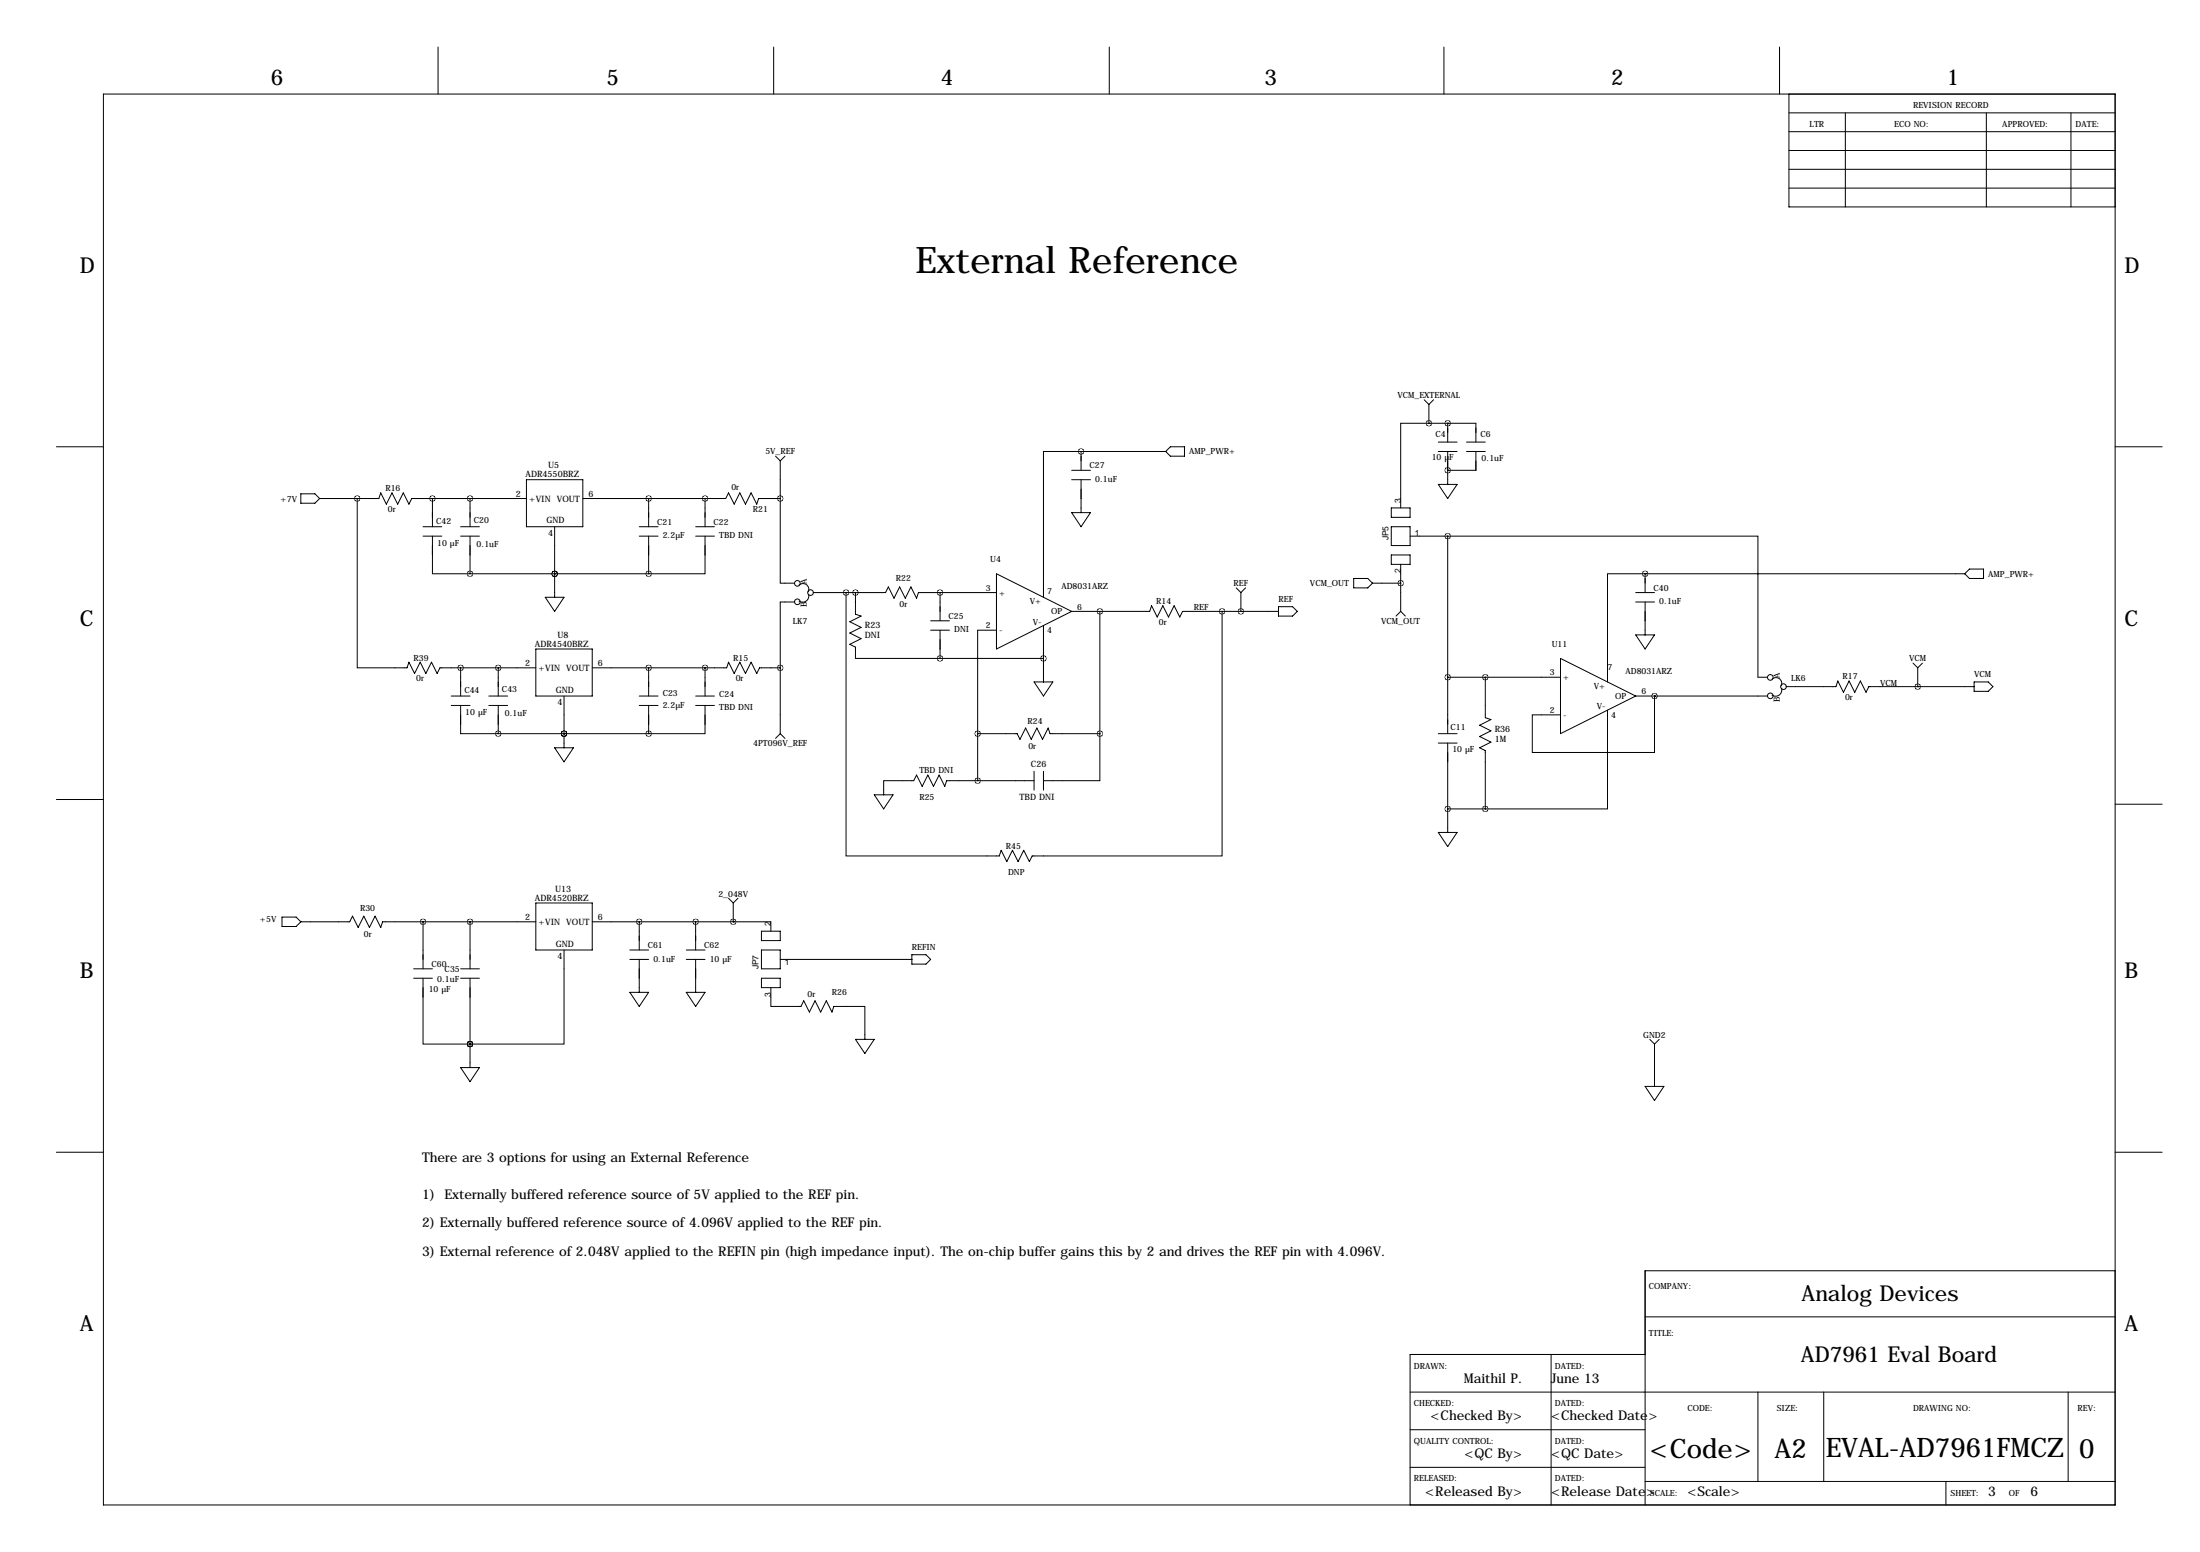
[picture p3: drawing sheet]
<svg xmlns="http://www.w3.org/2000/svg" width="594mm" height="419mm" viewBox="0 0 594 419" stroke-linecap="round" stroke-linejoin="round" font-family="sans-serif">
<g fill="none" stroke="#000" stroke-width=".27">
<path d="M118.4 12.7v12.7M209 12.7v12.7M299.7 12.7v12.7M390.1 12.7v12.7M480.8 12.7v12.7M27.9 25.4h543.6v381h-543.6zM483.4 25.4v30.5h88.1M483.4 30.5h88.1M483.4 35.6h88.1M498.6 30.5v25.4M536.7 30.5v25.4M559.6 30.5v25.4"/>
<path d="M483.4 40.6h88.1M483.4 45.7h88.1M483.4 50.8h88.1M384.8 107.9l1.3 1.3M386.1 114.3h.1M386.1 114.3h-7.6v22.9M386.1 109.2v5.1M386.1 114.3h12.7v5.1M387.3 107.9l-1.2 1.3M388.6 119.4h5.1M391.2 114.3h.1M391.2 114.3v5.1"/>
<path d="M396.2 119.4h5.1M15.2 120.6h12.7M81.3 133.3h3.8l1.3 1.3-1.3 1.3h-3.8zM86.4 134.6h16l.5-1.5 1.5 3 1.5-3 1.5 3 1.6-3 1.5 3 .8-1.5h30.9M96.5 134.6v45.7h13.5l.5-1.5 1.5 3.1 1.5-3.1 1.6 3.1 1.5-3.1 1.5 3.1 .8-1.6h25.9M116.8 134.6v7.6M127 134.6v7.6M142.2 129.5h15.3v12.7h-15.3zM157.5 134.6h38.6l.7-1.5 1.6 3 1.5-3 1.5 3 1.5-3 1.6 3 .5-1.5h5.8M175.3 134.6v7.6M190.5 134.6v7.6M209.5 123.2l1.3 1.3"/>
<path d="M210.8 134.6v22.9h3.8M210.8 124.5v10.1M212.1 123.2l-1.3 1.3M289.6 127h5M289.6 129.5h5M289.6 138.4h5l-2.5 3.8zM292.1 121.9h-10.2v39.4M292.1 121.9h.1M292.1 121.9v5.1M292.1 129.5v8.9M292.1 121.9h22.9M315 121.9l1.2-1.3h3.8v2.6h-3.8z"/>
<path d="M375.9 137.2h5.1v2.5h-5.1zM388.6 121.9h5.1M388.6 130.8h5.1l-2.5 3.8zM391.2 127h.1M391.2 121.9v8.9M396.2 121.9h5.1M398.8 121.9v5.1h-7.6M571.5 120.6h12.7M114.3 142.2h5.1M114.3 144.8h5.1M116.8 144.8v10.1h10.2M124.5 142.2h5"/>
<path d="M124.5 144.8h5M127 144.8v10.1M127 154.9h48.3M149.9 154.9h.1M149.9 142.2v19.1M172.7 142.2h5.1M172.7 144.8h5.1M175.3 144.8v10.1M188 142.2h5M188 144.8h5M190.5 144.8v10.1h-15.2M215.9 158a1.57 1.57 0 0 1 2-.1 1.57 1.57 0 0 1 .5 1.9"/>
<path d="M269.2 154.9l20.4 10.2-20.4 10.2zM334 158.8l1.3 1.2M336.5 158.8l-1.2 1.2M365.8 156.2h3.8l1.2 1.3-1.2 1.3h-3.8zM370.8 157.5h7.7M375.9 142.2h5.1v5.1h-5.1zM375.9 149.9h5.1v2.5h-5.1zM378.5 152.4v12.7M381 144.8h10.2M391.2 144.8h83.8v38.1h2.5M391.2 144.8v53.3M444.5 154.9h-10.2v29.2"/>
<path d="M444.5 154.9h.1M444.5 154.9v5.1M444.5 154.9h86.4M532.1 153.7h3.8v2.5h-3.8l-1.2-1.3zM144.8 175.3h15.2v12.7h-15.2zM147.3 161.3h5.1l-2.5 3.8zM214.6 162.6h-3.8v17.7M218.5 160.5a1.68 1.68 0 0 1-.7 1.8 1.68 1.68 0 0 1-1.9 0M219.7 160h19.6l.7-1.5 1.6 3 1.5-3 1.5 3 1.5-3 1.5 3 .6-1.5h21M228.6 160v71.1h41.4l.5-1.5 1.5 3.1 1.6-3.1 1.5 3.1 1.5-3.1 1.5 3.1 .8-1.6h51.3v-66M231.1 160v5.9l1.6 .5-3.1 1.5 3.1 1.5-3.1 1.5 3.1 1.6-3.1 1.5 1.5 .8v3h50.8M251.5 170.2h5"/>
<path d="M251.5 167.6h5M254 160v7.6M254 170.2v7.6M269.2 170.2h-5v40.6M281.9 168.9v15.2M289.6 165.1h21l.5-1.5 1.6 3 1.5-3 1.5 3 1.5-3 1.6 3 .7-1.5h25.9M297.2 165.1v33M335.3 165.1h.1M335.3 160v5.1M345.4 163.8h3.8l1.3 1.3-1.3 1.3h-3.8zM378.5 165.1l1.2 1.3M378.5 165.1l-1.3 1.3"/>
<path d="M421.6 177.8l20.4 10.2-20.4 10.1zM442 160h5M442 162.6h5M442 171.4h5l-2.5 3.9zM444.5 162.6v8.8M516.9 179.1l1.3 1.2M519.4 179.1l-1.2 1.2M121.9 188h5.1M121.9 190.5h5.1M124.5 190.5v7.6h10.1M124.5 180.3v7.7M132.1 188h5.1"/>
<path d="M132.1 190.5h5.1M134.6 198.1h40.7M134.6 180.3v7.7M134.6 190.5v7.6M152.4 198.1h.1M152.4 188v13.9M160 180.3h36.3l.5-1.5 1.6 3.1 1.5-3.1 1.5 3.1 1.5-3.1 1.6 3.1 .7-1.6h5.6M172.7 188h5.1M172.7 190.5h5.1M175.3 180.3v7.7M175.3 190.5v7.6M188 188h5"/>
<path d="M188 190.5h5M190.5 190.5v7.6h-15.2M190.5 180.3v7.7M210.8 180.3v17.8M210.8 198.1l-1.3 1.3M210.8 198.1l1.3 1.3M264.2 198.1h10.6l.8 1.5 1.5-3 1.5 3 1.6-3 1.5 3 1.5-3 .5 1.5h13.5M279.4 184.1h5.1l-2.6 3.9zM297.2 198.1v12.7h-15.3M388.6 198.1h5.1M391.2 182.9h30.4M401.3 182.9v10.9l1.5 .5-3 1.5 3 1.6-3 1.5 3 1.5-3 1.5 1.5 .8v15.7"/>
<path d="M434.3 191.8v26.6h-33M442 188h35.5M447 188v15.2h-33v-10.2h7.6M447 188h.1M478.8 183.4a1.57 1.57 0 0 1 2-.1 1.57 1.57 0 0 1 .5 1.9M481.4 185.9a1.68 1.68 0 0 1-.7 1.8 1.68 1.68 0 0 1-1.9 0M482.6 185.4h13.5l.5-1.5 1.5 3 1.5-3 1.5 3 1.6-3 1.5 3 .8-1.5h28.4M518.2 185.4h.1M518.2 180.3v5.1M533.4 184.1h3.8l1.3 1.3-1.3 1.3h-3.8zM15.2 215.9h12.7M149.9 201.9h5l-2.5 3.8z"/>
<path d="M236.2 214.6h5.1l-2.5 3.8zM279.4 210.8h-23.6l-.5 1.5-1.6-3-1.5 3-1.5-3-1.5 3-1.6-3-.7 1.5h-8.1v3.8M279.4 208.3v5.1M281.9 208.3v5.1M388.6 200.7h5.1M391.2 200.7v24.1M391.2 218.4h10.1M571.5 217.2h12.7M388.6 224.8h5.1l-2.5 3.8zM76.2 247.6h3.8l1.3 1.3-1.3 1.3h-3.8zM81.3 248.9h13.2l.7-1.5 1.6 3 1.5-3 1.5 3 1.5-3 1.6 3 .5-1.5h41.4M114.3 248.9v12.7"/>
<path d="M127 248.9v12.7M144.8 243.8h15.2v12.7h-15.2zM152.4 256.5v25.4h-25.4M160 248.9h48.3v2.6M170.2 256.5h5.1M170.2 259.1h5.1M172.7 248.9v7.6M172.7 259.1v8.9M185.4 256.5h5.1M185.4 259.1h5.1M188 248.9v7.6M188 259.1v8.9"/>
<path d="M196.8 242.6l1.3 1.2M198.1 248.9h.1M198.1 243.8v5.1M199.4 242.6l-1.3 1.2M205.7 251.5h5.1v2.5h-5.1zM205.7 256.5h5.1v5.1h-5.1zM210.8 259.1h35.6M246.4 257.8h3.8l1.3 1.3-1.3 1.3h-3.8zM111.8 261.6h5M111.8 264.2h5M114.3 264.2v17.7h12.7M124.5 261.6h5"/>
<path d="M124.5 264.2h5M127 264.2v24.1M170.2 268h5.1l-2.6 3.8zM185.4 268h5.1l-2.5 3.8zM205.7 264.2h5.1v2.5h-5.1zM208.3 266.7v5.1h8.1l.8-1.5 1.5 3 1.5-3 1.5 3 1.6-3 1.5 3 .5-1.5h8.4v8.9M124.5 288.3h5l-2.5 3.8zM127 281.9h.1M231.1 280.7h5.1l-2.5 3.8zM444.5 293.4h5.1l-2.6 3.8zM445.8 280.7l1.2 1.2M447 281.9v11.5"/>
<path d="M448.3 280.7l-1.3 1.2M15.2 311.1h12.7M571.5 311.1h12.7M444.5 355.6h127M571.5 343.2h-127v63.2M381 375.9h190.5M419.1 365.8v40.6M444.5 365.8h-63.5v40.6M475 375.9v24.1M492.8 375.9v24.1M558.8 375.9v24.1M381 386.1h63.5"/>
<path d="M381 396.2h63.5M444.5 400h127M525.8 400v6.4"/>
<circle cx="215.4" cy="157.5" r=".76"/>
<circle cx="215.4" cy="162.5" r=".76"/>
<circle cx="219" cy="160" r=".76"/>
<circle cx="478.3" cy="182.9" r=".76"/>
<circle cx="478.3" cy="187.9" r=".76"/>
<circle cx="481.9" cy="185.4" r=".76"/>
</g>
<path d="M175.2 134.6a.06 .06 0 0 0 .1 0 .06 .06 0 0 0-.1 0zM190.4 134.6a.1 .1 0 0 0 .2 0 .1 .1 0 0 0-.2 0zM175.2 180.3a.06 .06 0 0 0 .1 0 .06 .06 0 0 0-.1 0zM253.9 160a.1 .1 0 0 0 .2 0 .1 .1 0 0 0-.2 0zM253.9 177.8a.1 .1 0 0 0 .2 0 .1 .1 0 0 0-.2 0zM281.9 177.8a.05 .05 0 0 0 .1 0 .05 .05 0 0 0-.1 0zM264.1 198.1a.05 .05 0 0 0 .1 0 .05 .05 0 0 0-.1 0zM297.1 198.1a.06 .06 0 0 0 .1 0 .06 .06 0 0 0-.1 0zM264.1 210.8a.05 .05 0 0 0 .1 0 .05 .05 0 0 0-.1 0zM292 121.9a.1 .1 0 0 0 .2 0 .1 .1 0 0 0-.2 0zM149.8 154.9a.06 .06 0 0 0 .1 0 .06 .06 0 0 0-.1 0zM175.2 154.9a.06 .06 0 0 0 .1 0 .06 .06 0 0 0-.1 0zM175.2 198.1a.06 .06 0 0 0 .1 0 .06 .06 0 0 0-.1 0zM401.3 182.9a.05 .05 0 0 0 .1 0 .05 .05 0 0 0-.1 0zM391.1 218.4a.05 .05 0 0 0 .1 0 .05 .05 0 0 0-.1 0zM401.3 218.4a.05 .05 0 0 0 .1 0 .05 .05 0 0 0-.1 0zM444.4 154.9a.1 .1 0 0 0 .2 0 .1 .1 0 0 0-.2 0zM126.9 134.6a.1 .1 0 0 0 .2 0 .1 .1 0 0 0-.2 0zM126.9 154.9a.1 .1 0 0 0 .2 0 .1 .1 0 0 0-.2 0zM116.8 134.6a.06 .06 0 0 0 .1 0 .06 .06 0 0 0-.1 0zM134.6 180.3a.05 .05 0 0 0 .1 0 .05 .05 0 0 0-.1 0zM152.3 198.1a.1 .1 0 0 0 .2 0 .1 .1 0 0 0-.2 0zM134.6 198.1a.05 .05 0 0 0 .1 0 .05 .05 0 0 0-.1 0zM231.1 160a.06 .06 0 0 0 .1 0 .06 .06 0 0 0-.1 0zM447 188a.05 .05 0 0 0 .1 0 .05 .05 0 0 0-.1 0zM391.1 182.9a.05 .05 0 0 0 .1 0 .05 .05 0 0 0-.1 0zM124.4 180.3a.06 .06 0 0 0 .1 0 .06 .06 0 0 0-.1 0zM391.1 144.8a.05 .05 0 0 0 .1 0 .05 .05 0 0 0-.1 0zM378.4 157.5a.05 .05 0 0 0 .1 0 .05 .05 0 0 0-.1 0zM386 114.3a.05 .05 0 0 0 .1 0 .05 .05 0 0 0-.1 0zM391.1 127a.05 .05 0 0 0 .1 0 .05 .05 0 0 0-.1 0zM391.1 114.3a.05 .05 0 0 0 .1 0 .05 .05 0 0 0-.1 0zM152.3 198.1a.1 .1 0 0 0 .2 0 .1 .1 0 0 0-.2 0zM335.2 165.1a.05 .05 0 0 0 .1 0 .05 .05 0 0 0-.1 0zM297.1 165.1a.06 .06 0 0 0 .1 0 .06 .06 0 0 0-.1 0zM96.5 134.6a.06 .06 0 0 0 .1 0 .06 .06 0 0 0-.1 0zM190.4 180.3a.1 .1 0 0 0 .2 0 .1 .1 0 0 0-.2 0zM172.7 248.9a.05 .05 0 0 0 .1 0 .05 .05 0 0 0-.1 0zM126.9 281.9a.1 .1 0 0 0 .2 0 .1 .1 0 0 0-.2 0zM187.9 248.9a.05 .05 0 0 0 .1 0 .05 .05 0 0 0-.1 0zM198.1 248.9a.05 .05 0 0 0 .1 0 .05 .05 0 0 0-.1 0zM114.2 248.9a.1 .1 0 0 0 .2 0 .1 .1 0 0 0-.2 0zM126.9 248.9a.1 .1 0 0 0 .2 0 .1 .1 0 0 0-.2 0zM126.9 281.9a.1 .1 0 0 0 .2 0 .1 .1 0 0 0-.2 0zM228.5 160a.1 .1 0 0 0 .2 0 .1 .1 0 0 0-.2 0zM330.1 165.1a.1 .1 0 0 0 .2 0 .1 .1 0 0 0-.2 0zM149.8 154.9a.06 .06 0 0 0 .1 0 .06 .06 0 0 0-.1 0zM518.1 185.4a.05 .05 0 0 0 .1 0 .05 .05 0 0 0-.1 0zM210.8 134.6a.05 .05 0 0 0 .1 0 .05 .05 0 0 0-.1 0zM210.8 180.3a.05 .05 0 0 0 .1 0 .05 .05 0 0 0-.1 0z" fill="#000" stroke="#000" stroke-width="1.5"/>
<text font-size="9.9" x="247.4" y="73.7">External Reference</text>
<g font-size="7.3">
<text x="445.8" y="393.7">&lt;Code&gt;</text>
<text x="479.5" y="393.7">A2</text>
<text x="493.3" y="393.4">EVAL-AD7961FMCZ</text>
<text x="561.8" y="393.7">0</text>
</g>
<g font-size="5.9">
<text x="73.2" y="22.9">6</text>
<text x="163.8" y="22.9">5</text>
<text x="254.3" y="22.9">4</text>
<text x="341.6" y="22.9">3</text>
<text x="435.4" y="22.9">2</text>
<text x="526" y="22.9">1</text>
<text x="21.6" y="73.7">D</text>
<text x="574" y="73.7">D</text>
<text x="21.6" y="168.9">C</text>
<text x="574" y="168.9">C</text>
<text x="21.6" y="264.2">B</text>
<text x="574" y="264.2">B</text>
<text x="486.8" y="351.3">Analog Devices</text>
<text x="21.6" y="359.4">A</text>
<text x="574" y="359.4">A</text>
<text x="486.6" y="367.8">AD7961 Eval Board</text>
</g>
<g font-size="3.6">
<text x="114" y="313.7">There are 3 options for using an External Reference</text>
<text x="114" y="323.8">1) Externally buffered reference source of 5V applied to the REF pin.</text>
<text x="114" y="331.5">2) Externally buffered reference source of 4.096V applied to the REF pin.</text>
<text x="114" y="339.1">3) External reference of 2.048V applied to the REFIN pin (high impedance input). The on-chip buffer gains this by 2 and drives the REF pin with 4.096V.</text>
<text x="395.5" y="373.4">Maithil P.</text>
<text x="419.1" y="373.4">June 13</text>
<text x="386.5" y="383.5">&lt;Checked By&gt;</text>
<text x="419.1" y="383.5">&lt;Checked Date&gt;</text>
<text x="395.7" y="393.7">&lt;QC By&gt;</text>
<text x="419.1" y="393.7">&lt;QC Date&gt;</text>
<text x="385.1" y="403.9">&lt;Released By&gt;</text>
<text x="419.1" y="403.9">&lt;Release Date&gt;</text>
<text x="455.9" y="403.9">&lt;Scale&gt;</text>
<text x="537.2" y="403.9">3</text>
<text x="548.6" y="403.9">6</text>
</g>
<g font-size="2.4">
<text x="142" y="128.9">ADR4550BRZ</text>
<text x="148.1" y="126.5">U5</text>
<text x="139.4" y="134.1">2</text>
<text x="143" y="135.5">+VIN VOUT</text>
<text x="159" y="134.1">6</text>
<text x="147.7" y="141.4">GND</text>
<text x="148.1" y="144.7">4</text>
<text x="150.7" y="172.2">U8</text>
<text x="233.7" y="169.7">R23</text>
<text x="233.7" y="172.3">DNI</text>
<text x="141.9" y="179.8">2</text>
<text x="144.5" y="174.6">ADR4540BRZ</text>
<text x="161.5" y="179.8">6</text>
<text x="145.5" y="181.2">+VIN VOUT</text>
<text x="150.2" y="187.1">GND</text>
<text x="150.6" y="190.4">4</text>
<text x="403.9" y="197.6">R36</text>
<text x="403.9" y="200.3">1M</text>
<text x="278.6" y="207">C26</text>
<text x="275.5" y="216">TBD DNI</text>
<text x="144.5" y="243.2">ADR4520BRZ</text>
<text x="150" y="240.8">U13</text>
<text x="141.9" y="248.4">2</text>
<text x="145.5" y="249.8">+VIN VOUT</text>
<text x="161.5" y="248.4">6</text>
<text x="150.2" y="255.7">GND</text>
<text x="150.6" y="259">4</text>
</g>
<g font-size="2.3">
<text x="516.9" y="29.2">REVISION RECORD</text>
<text x="489" y="34.3">LTR</text>
<text x="511.8" y="34.3">ECO NO:</text>
<text x="541" y="34.3">APPROVED:</text>
<text x="560.8" y="34.3">DATE:</text>
<text x="377.6" y="107.5">VCM_EXTERNAL</text>
<text x="387.9" y="118.1">C4</text>
<text x="400.1" y="118.1">C6</text>
<text x="206.8" y="122.7">5V_REF</text>
<text x="321.3" y="122.7">AMP_PWR+</text>
<text x="386.8" y="124.3">10 µF</text>
<text x="400.3" y="124.5">0.1uF</text>
<text x="294.4" y="126.5">C27</text>
<text x="295.9" y="130.1">0.1uF</text>
<text x="75.8" y="135.6">+7V</text>
<text x="104.1" y="132.7">R16</text>
<text x="197.6" y="132.4">0r</text>
<text x="378.5" y="135.9" transform="rotate(-90 378.5 135.9)">3</text>
<text x="104.8" y="138.2">0r</text>
<text x="117.9" y="141.5">C42</text>
<text x="128" y="141.2">C20</text>
<text x="177.5" y="141.7">C21</text>
<text x="192.8" y="141.7">C22</text>
<text x="203.4" y="138.2">R21</text>
<text x="118.1" y="147.4">10 µF</text>
<text x="128.8" y="147.7">0.1uF</text>
<text x="179.1" y="145.4">2.2µF</text>
<text x="194.3" y="145.4">TBD DNI</text>
<text x="375.2" y="145.9" transform="rotate(-90 375.2 145.9)">JP5</text>
<text x="382.3" y="144.8">1</text>
<text x="267.5" y="151.9">U4</text>
<text x="378.5" y="154.9" transform="rotate(-90 378.5 154.9)">2</text>
<text x="537.2" y="155.7">AMP_PWR+</text>
<text x="218" y="157.7" transform="rotate(-90 218 157.7)">A</text>
<text x="242.1" y="157">R22</text>
<text x="266.4" y="159.5">3</text>
<text x="270" y="160.8">+</text>
<text x="283" y="160.3">7</text>
<text x="286.8" y="159.1">AD8031ARZ</text>
<text x="333.3" y="158.3">REF</text>
<text x="353.9" y="158.2">VCM_OUT</text>
<text x="446.8" y="159.5">C40</text>
<text x="218" y="164" transform="rotate(-90 218 164)">B</text>
<text x="243.1" y="163.9">0r</text>
<text x="256.3" y="167.1">C25</text>
<text x="278.3" y="163.1">V+</text>
<text x="284" y="165.9">OP</text>
<text x="291.1" y="164.6">6</text>
<text x="312.4" y="163.2">R14</text>
<text x="322.6" y="164.8">REF</text>
<text x="345.4" y="162.6">REF</text>
<text x="448.3" y="163.2">0.1uF</text>
<text x="214.2" y="168.4">LK7</text>
<text x="257.8" y="170.8">DNI</text>
<text x="266.4" y="169.7">2</text>
<text x="270" y="171">-</text>
<text x="279.1" y="168.7">V-</text>
<text x="283" y="171">4</text>
<text x="313.1" y="168.7">0r</text>
<text x="373.2" y="168.4">VCM_OUT</text>
<text x="111.7" y="178.4">R39</text>
<text x="198.1" y="178.4">R15</text>
<text x="419.3" y="174.8">U11</text>
<text x="515.9" y="178.6">VCM</text>
<text x="112.4" y="183.9">0r</text>
<text x="198.8" y="183.9">0r</text>
<text x="418.8" y="182.4">3</text>
<text x="422.4" y="183.7">+</text>
<text x="430.7" y="186">V+</text>
<text x="434.3" y="180.8">7</text>
<text x="439.2" y="182">AD8031ARZ</text>
<text x="480.9" y="183.1" transform="rotate(-90 480.9 183.1)">A</text>
<text x="483.9" y="183.9">LK6</text>
<text x="497.8" y="183.5">R17</text>
<text x="508" y="185.2">VCM</text>
<text x="533.4" y="182.9">VCM</text>
<text x="125.5" y="187.2">C44</text>
<text x="135.6" y="186.9">C43</text>
<text x="179.1" y="188">C23</text>
<text x="179.1" y="191.1">2.2µF</text>
<text x="194.3" y="188.2">C24</text>
<text x="194.3" y="191.6">TBD DNI</text>
<text x="431.5" y="191.6">V-</text>
<text x="436.4" y="188.8">OP</text>
<text x="443.5" y="187.5">6</text>
<text x="480.9" y="189.4" transform="rotate(-90 480.9 189.4)">B</text>
<text x="498.5" y="189">0r</text>
<text x="125.7" y="193.1">10 µF</text>
<text x="136.4" y="193.4">0.1uF</text>
<text x="277.6" y="195.4">R24</text>
<text x="391.9" y="197.1">C11</text>
<text x="418.8" y="192.5">2</text>
<text x="422.4" y="193.8">-</text>
<text x="435.4" y="193.9">4</text>
<text x="203.5" y="201.5">4PT096V_REF</text>
<text x="277.9" y="202.2">0r</text>
<text x="392.4" y="203">10 µF</text>
<text x="248.4" y="208.6">TBD DNI</text>
<text x="248.4" y="215.9">R25</text>
<text x="271.8" y="229.2">R45</text>
<text x="272.4" y="236.2">DNP</text>
<text x="194.1" y="242.1">2_048V</text>
<text x="70.2" y="248.9">+5V</text>
<text x="97.3" y="246.1">R30</text>
<text x="208.3" y="250.2" transform="rotate(-90 208.3 250.2)">2</text>
<text x="98.3" y="253.1">0r</text>
<text x="175" y="256">C61</text>
<text x="190.2" y="256">C62</text>
<text x="246.4" y="256.5">REFIN</text>
<text x="116.6" y="261.1">C60</text>
<text x="120.1" y="262.4">C35</text>
<text x="176.5" y="259.7">0.1uF</text>
<text x="191.8" y="259.7">10 µF</text>
<text x="205" y="261.6" transform="rotate(-90 205 261.6)">JP7</text>
<text x="212.1" y="260.6">1</text>
<text x="115.8" y="267.8">10 µF</text>
<text x="118.1" y="265.3">0.1uF</text>
<text x="208.3" y="269.2" transform="rotate(-90 208.3 269.2)">3</text>
<text x="218.2" y="269.3">0r</text>
<text x="224.8" y="268.7">R26</text>
<text x="444" y="280.2">GND2</text>
<text x="445.5" y="348">COMPANY:</text>
<text x="445.5" y="360.7">TITLE:</text>
<text x="382" y="369.6">DRAWN:</text>
<text x="420.1" y="369.6">DATED:</text>
<text x="382" y="379.7">CHECKED:</text>
<text x="420.1" y="379.7">DATED:</text>
<text x="455.9" y="381">CODE:</text>
<text x="480.1" y="381">SIZE:</text>
<text x="516.9" y="381">DRAWING NO:</text>
<text x="561.3" y="381">REV:</text>
<text x="382" y="389.9">QUALITY CONTROL:</text>
<text x="420.1" y="389.9">DATED:</text>
<text x="382" y="400">RELEASED:</text>
<text x="420.1" y="400">DATED:</text>
<text x="445.8" y="403.9">SCALE:</text>
<text x="527.1" y="403.9">SHEET:</text>
<text x="542.7" y="403.9">OF</text>
</g>
</svg>
